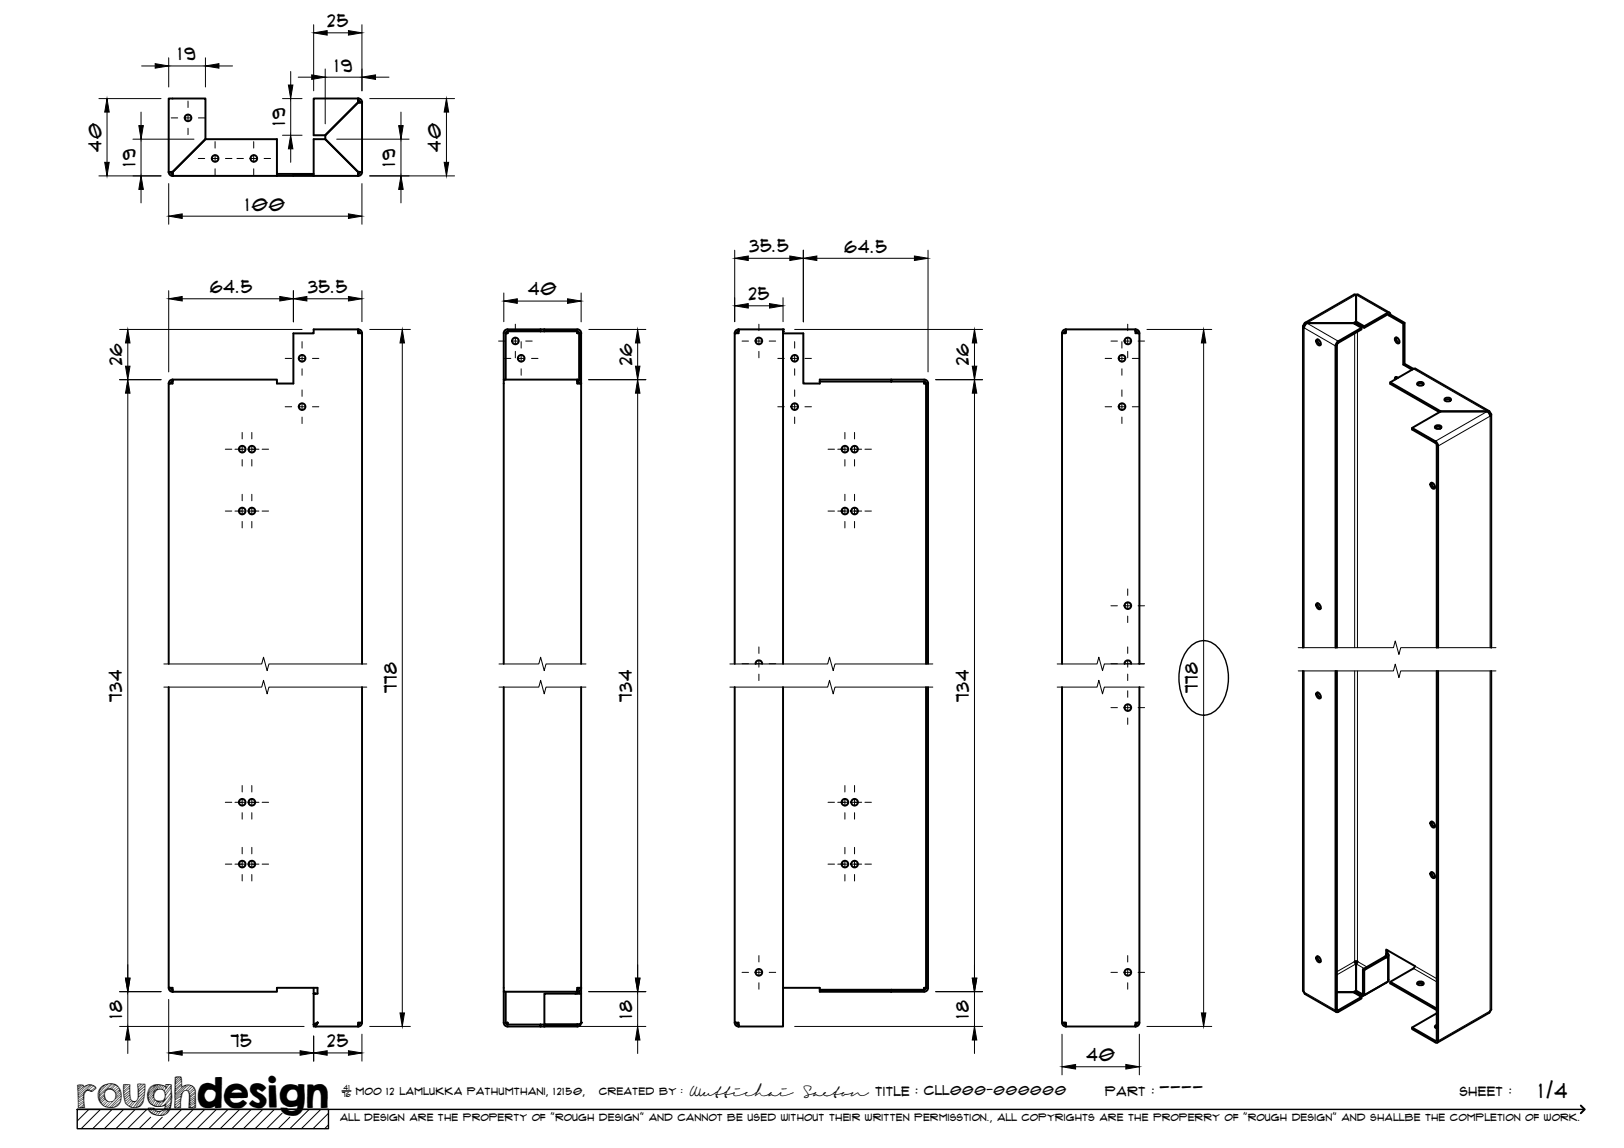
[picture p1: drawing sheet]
<svg xmlns="http://www.w3.org/2000/svg" width="420mm" height="297mm" viewBox="0 0 420 297" stroke-linecap="round" stroke-linejoin="round" font-family="sans-serif">
<!-- layer: Visible -->
<g fill="none" stroke="#000" stroke-width=".51">
<path d="M43.6 25.5h9.5v10.5l-8.5 8.5h-1zM81.2 36h2.9l8.5 8.5 .1 1h-11.5zM92.7 26l.4 .2 .1 .3M93.7 26.5h-1M93.7 26.5a.97 .97 0 0 0-1-1l-.1 1 .1-1h-11.5v9.5h2.9l8.5-8.5M44.2 44.5l.2 .4 .3 .1M44.6 45l.1-.5 8.5-8.5h18.4v9.5M44.6 44.5h-1a1.01 1.01 0 0 0 1.1 1l-.1-.5M44.7 44.5l-.1 1h27M71.6 45h4.3M71.6 45.5h4.3M81.2 45h-5.3v.5h5.3"/>
<path d="M92.6 44.5l.1 .5M92.7 44.5h1v-18h-1l-8.5 8.5v1l8.5 8.5h1a.97 .97 0 0 1-1 1v-.5M93.2 44.5l-.3 .4-.2 .1M350.8 76.5h.1M350.8 76.8h.1M44.6 98.2l-.7 .4-.3 .6M44.6 98.7h.1M44.7 98.2l-.1 .5-.3 .1-.1 .4M92.6 85.2l.1 .5M92.6 85.7l.4 .1 .2 .4M92.7 85.2l.7 .4 .3 .6M93.7 86.2h-1l-.1-1h-11.4v1.1h-5.3v12.9h-4.3v-1h-26.9l-.1 1h-1v72.6"/>
<path d="M93.7 86.2v85.6M131.3 85.2h8.5v.5h-8.5l-.2 .1-.3 .4M131.3 86.2h-.5v12M131.3 85.2a1.01 1.01 0 0 0-1 1v12M131.3 85.7v.5zM140.8 85.2h-1v.5h1M140.8 85.2v.5M149.3 98.2l.8 .3 .2 .7v-12.9h-.5v12.1M149.3 85.7l.1 .5M149.4 85.2h-8.6v.5h8.6M149.4 98.2l-.1 .5 .4 .2 .1 .3M149.4 86.2h.4"/>
<path d="M149.4 85.7l.4 .3 .1 .2M149.4 85.2a1.01 1.01 0 0 1 1 1M149.8 86.2v.1M150.3 86.2v.1M191.1 85.2l-.6 .2-.4 .8M191.1 85.7h.1M191.1 85.2v.5l-.4 .2-.1 .3M202.6 85.2v1.1h5.2v12.9h4.3v-.5M230.5 98.2v.5h-18.4M230.5 98.7h8.6l.4 .3 .1 .2M230.6 98.2h-18.5v.5M230.6 98.7v-.5h8.5a1.01 1.01 0 0 1 1 1v72.6"/>
<path d="M239.1 98.7v.5zM239.1 99.2h.5v72.6M275.8 85.2v.5M275.8 85.7l-.3 .1-.2 .4M275.8 85.2l-.6 .2-.4 .8M294.3 86.2l-.2-.4-.3-.1v-.5l.8 .4 .2 .6M337.1 84.4v83.2M337.4 84l.2 .1M337.6 83.6l13-7.4 .2 .1v7.3l-.3 .2M338.1 83.6l-.5 .5-.2 .7-.3-.4 .3-.4M338.1 83.6h12.1l2.1 1.2M338.1 83.6h-.5l-.2 .4"/>
<path d="M338.1 83.6h12.1M340.7 87.9a.99 .99 0 0 1 .8 1.4 .99 .99 0 0 1-.8-1.4zM340.9 87.8l.1 .8 .7 .6M350.8 83.2l-.6 .4M350.9 83.2l2.1 1.2M359 80.9l-6 3.5v.4l6-3.4 .2-.1 .1 .3M359 80.9h.5l.2 .5M359.5 80.9l-8.2-4.7h-.4v7.4l2.1 1.2M359.7 81.4l-.4 .2M359.7 81.4l3.7 2.1-.3 .2-3.8-2.1M359.7 98.9l13 7.5h12.1M361 87.3a.99 .99 0 0 1 .9 1.5 .99 .99 0 0 1-.9-1.5z"/>
<path d="M361.2 87.3l.2 .8 .6 .6M361.2 97.5v.5M361.7 97.8l-.7-.2-.1 .6M363.1 83.7v10.6l2.2 1.4M363.4 83.5v10.6l-.3 .2M363.4 94.1l2.3 1.3M365.7 95.4l-6 3.5v.4l12.7 7.3M365.7 95.4h.5l19.1 11M366.7 99.1a.88 .88 0 0 1 .9-.3 .88 .88 0 0 1 .7 .7 .88 .88 0 0 1-.9 .3 .88 .88 0 0 1-.7-.7zM366.7 99.5l.8-.3 .8 .3M371.3 110.3a.88 .88 0 0 1 .9-.3 .88 .88 0 0 1 .7 .7 .88 .88 0 0 1-.9 .3 .88 .88 0 0 1-.7-.7zM371.3 110.7l.8-.3 .8 .3"/>
<path d="M371.3 114.2l-6-3.5v.4l6.1 3.5 .3 .6v52.4M371.4 114.2l.5 .5 .2 .7M372.1 115.4v52.2M372.7 106.4v.1M372.7 106.5h12.1M372.7 106.5l-7.4 4.2M373.8 103.2a.88 .88 0 0 1 .9-.4 .88 .88 0 0 1 .6 .8 .88 .88 0 0 1-.9 .3 .88 .88 0 0 1-.6-.7zM373.8 103.6l.8-.3 .7 .3M384.8 106.4l.4-.1 .2 .2 .1 .4-.2 .1M384.8 106.5l.5 .5 .2 .7M384.8 106.4v.1M385.5 106.8l.3 .4-.3 .5"/>
<path d="M385.8 107.3v60.3M370.2 124.9a.99 .99 0 0 1 .9 1.5 .99 .99 0 0 1-.9-1.5zM370.5 124.9l.1 .8 .6 .6M340.7 156.1a.99 .99 0 0 1 .8 1.5 .99 .99 0 0 1-.8-1.5zM340.9 156.1l.1 .8 .7 .5M43.6 177.8v77.8h1l.1 1M93.7 177.8v86.8M130.3 177.8v78.8h19l.1-1h.9v1.5M130.3 171.8v-73.6h19l.1 1h.9v72.6M150.3 177.8v77.9l-.2 .6-.7 .3M190.1 177.8v86.8h1v1M190.1 171.8v-85.6h1v-1h11.5v86.6"/>
<path d="M195.5 171.8a.86 .86 0 0 1 .8-.9 .86 .86 0 0 1 .9 .9M202.6 177.8v87.8h-11.5v-.5l-.3-.1-.2-.4M239.6 177.8v77.8h-.5M240.1 177.8v77.8a1.01 1.01 0 0 1-1 1h-8.5v-.5h8.5M274.8 177.8v86.8h1v1h18v-1h1v-86.8M274.8 171.8v-85.6h1v-1h18v1h1v85.6M290.9 171.8a.86 .86 0 0 1 .9-.9 .86 .86 0 0 1 .8 .9M337.1 173.6v82.7l.5 .9 8.1 4.7M340.7 179.2a.99 .99 0 0 1 .8 1.5 .99 .99 0 0 1-.8-1.5zM340.9 179.2l.1 .8 .7 .5M345.5 173.6l.1 88.1 .4 .2 .3-.1 6-3.5v-.4M345.5 167.6v-78.1l.3-.7 .5-.5 6-3.5v.4l-6.1 3.5-.3 .6v78.3"/>
<path d="M345.9 173.6l.1 87.8h.2l6.1-3.5-2.1-1.2h-4.3h4.3l.6-.4v-6.9l-.3-.6 .2-.1 .5 .1-.3 .6v6.9l1.7 1M371.7 173.6v95.5M372.1 173.6v95.7M385.8 173.6v87.6l-.3 .4M370.2 212.6a.99 .99 0 0 1 .9 1.5 .99 .99 0 0 1-.9-1.5zM370.5 212.6l.1 .8 .6 .5M370.2 225.7a.99 .99 0 0 1 .9 1.5 .99 .99 0 0 1-.9-1.5zM370.5 225.7l.1 .8 .6 .5M43.6 255.6l.2 .6 .8 .4M44.2 255.6l.1 .4 .4 .1M44.6 256.1l.1 .5M44.7 256.6h26.9v-1h10.5v1.5h-.9h.5"/>
<path d="M81.2 255.6v9.5l.9-.5M130.3 256.6v8a1.01 1.01 0 0 0 1 1h8.5v-.5M130.8 256.6v8M149.3 256.6h.1M149.8 255.6l-.1 .3-.3 .2v.5M149.8 256.5v.6M150.3 257.1h-9.5v8h8.6M150.3 257.1v7.5l-.2 .3-.7 .2M202.6 255.6h9.5v.5M212.1 256.1h18.4v.5h-18.4zM230.5 256.6h.1M230.5 256.1h.1"/>
<path d="M239.1 255.6v.5zM239.6 255.6l-.1 .2-.4 .3M340.7 247.5a.99 .99 0 0 1 .8 1.5 .99 .99 0 0 1-.8-1.5zM340.9 247.4l.1 .9 .7 .5M350.2 256.7h.1M350.8 256.3v.4l-.3 .2M350.9 256.3v.4l1.7 1M352.6 250.8v6.5M352.6 257.3l.4 .2M358.3 247.5l.3 .2M358.3 247.5l-5.7 3.3 .4 .2M358.6 246.9v-1.2l7.5 4.3-.4 .6-6 3.4v.5l12 6.9"/>
<path d="M358.6 254.2l-6 3.5v-.4M358.6 246.9l.2 .3-.5 .3M359 245.9v.8l-.4 .2M359 246.7l.2 .2v.4l-.6 .4M359.3 247.1l-.1 6.8-6.2 3.6v-6.5l5.6-3.3M359.7 254l12 7M366.7 254.3a.88 .88 0 0 1 .9-.4 .88 .88 0 0 1 .7 .7 .88 .88 0 0 1-.9 .4 .88 .88 0 0 1-.7-.7zM366.7 254.6l.8-.3 .8 .3M81.8 265l.4-.4-.5 1zM82.1 264.6l-.4 .5h-.5h.5M82.1 264.6h.1M92.6 265.1h.1"/>
<path d="M93.2 264.6l-.2 .3-.3 .2-.1 .5M93.7 264.6l-.3 .7-.7 .3M93.7 264.6h-1l-.1 1h-11.4v-.5M130.8 264.6l.1 .3 .4 .2h8.5M130.8 264.6h.5M131.3 264.6v.5zM139.8 265.1h1M139.9 265.1l-.1 .5h1M140.8 265.1v.5M149.3 265.1h.1M149.6 265.1h-.2M150.3 264.6l-.2 .6-.7 .4h-8.6v-.5h8.6"/>
<path d="M190.1 264.6l.2 .6 .8 .4M274.8 264.6l.2 .6 .8 .4M275.6 265.1h.2l-.5-.5 .2 .4 .3 .1M275.8 265.1v.5M293.8 265.1h.1M294.3 264.6l-.2 .4-.3 .1v.5l.8-.4 .2-.6M371.3 269.3l-6-3.4v.4l6 3.4M371.7 262.2l-6.4 3.7M371.7 269.1l-.2 .3-.1-.1M371.7 265.6l-.4 .2M371.7 265.2l-.5 .4 .5 .5M372.1 269.3l-.2 .5-.5-.1"/>
<path d="M385.3 262.1l-13.4 7.7M385.5 261.6l-.2 .4"/>
<circle cx="48.7" cy="30.5" r=".86"/>
<circle cx="55.7" cy="41" r=".86"/>
<circle cx="65.7" cy="41" r=".86"/>
<circle cx="78.2" cy="92.7" r=".86"/>
<circle cx="133.3" cy="88.2" r=".86"/>
<circle cx="134.8" cy="92.7" r=".86"/>
<circle cx="196.3" cy="88.2" r=".86"/>
<circle cx="205.6" cy="92.7" r=".86"/>
<circle cx="290.3" cy="92.7" r=".86"/>
<circle cx="291.8" cy="88.2" r=".86"/>
<circle cx="62.7" cy="116.2" r=".86"/>
<circle cx="65.2" cy="116.2" r=".86"/>
<circle cx="78.2" cy="105.2" r=".86"/>
<circle cx="205.6" cy="105.2" r=".86"/>
<circle cx="218.6" cy="116.2" r=".86"/>
<circle cx="221.1" cy="116.2" r=".86"/>
<circle cx="290.3" cy="105.2" r=".86"/>
<circle cx="62.7" cy="132.2" r=".86"/>
<circle cx="65.2" cy="132.2" r=".86"/>
<circle cx="218.6" cy="132.2" r=".86"/>
<circle cx="221.1" cy="132.2" r=".86"/>
<circle cx="291.8" cy="156.7" r=".86"/>
<circle cx="291.8" cy="183.1" r=".86"/>
<circle cx="62.7" cy="207.6" r=".86"/>
<circle cx="65.2" cy="207.6" r=".86"/>
<circle cx="218.6" cy="207.6" r=".86"/>
<circle cx="221.1" cy="207.6" r=".86"/>
<circle cx="62.7" cy="223.6" r=".86"/>
<circle cx="65.2" cy="223.6" r=".86"/>
<circle cx="218.6" cy="223.6" r=".86"/>
<circle cx="221.1" cy="223.6" r=".86"/>
<circle cx="196.3" cy="251.6" r=".86"/>
<circle cx="291.8" cy="251.6" r=".86"/>
</g>
<g fill="#000">
<circle cx="202.6" cy="85.2" r=".25"/>
<circle cx="202.6" cy="85.7" r=".25"/>
<circle cx="81.2" cy="257.1" r=".25"/>
<circle cx="148.8" cy="257.1" r=".25"/>
<circle cx="150.3" cy="264.6" r=".25"/>
</g>
<!-- layer: Visible Narrow -->
<g fill="none" stroke="#000" stroke-width=".26">
<path d="M350.8 76.3l-12.7 7.3M350.9 76.3l8.1 4.6v.5l.3 .2 .4-.2M338.1 83.6l8.1 4.7v.4M345.9 89.3l-.4 .2-8.1-4.7v82.8M350.5 86.3v81.3M351.2 83.8v.4M351.2 85.8v81.8M365.7 95.4l19.1 11.1-13.5 7.7v.4M371.7 115.2l.4 .2 13.4-7.7v59.9M337.4 173.6v83.1l8.1 4.7 .4-.2 .3 .2v.4M350.5 173.6v75.2l-4.6 2.6M351.2 173.6v75.2l2.5 1.4"/>
<path d="M385.5 173.6v88l-13.4 7.7-.4-.2-.4 .2v.4M350.8 249.4l-4.9 2.8M350.9 249.4l2 1.2M358.6 254.3h.1M358.6 246.9v.4l.4 .2v6.5M365.7 250.6l6 3.4M366.1 250l5.6 3.2"/>
</g>
<!-- layer: TitleBlock -->
<path d="M20 287h65v5h-65zM20 287h390M88.5 282.3h2.3" fill="none" stroke="#000" stroke-width=".36"/>
<path d="M409 286.1l1 .9-1 1" fill="none" stroke="#000" stroke-width=".51"/>
<g fill="none" stroke="#000" stroke-width=".26">
<path d="M23 287l-3 3.1M26 287l-5 5M29 287l-5 5M32 287l-5 5M35 287l-5 5M38 287l-5 5M39 289.1l-3 2.9M42 289.1l-3 2.9M47 287l-5 5M50 287l-5 5M53 287l-5 5M56 287l-5 5"/>
<path d="M59 287l-5 5M62 287l-5 5M65 287l-5 5M68 287l-5 5M71 287l-5 5M73 288l-4 4M75 289.1l-3 2.9M80 287l-5 5M83 287l-5 5M85 288l-4 4M85 291l-1 1"/>
</g>
<!-- layer: Smart Centers -->
<g fill="none" stroke="#000" stroke-width=".26">
<path d="M44.3 30.5h1.7M47.8 30.5h1.8M48.6 26.1v1.7M48.6 29.6v1.8M48.6 33.2v1.6M51.3 30.5h1.7M55.6 36.6v1.7M65.6 36.6v1.7M51.3 41h1.7M54.8 41h1.7M55.6 40.1v1.8M55.6 43.7v1.6"/>
<path d="M58.3 41h1.7M61.3 41h1.7M64.7 41h1.8M65.6 40.1v1.8M65.6 43.7v1.6M68.3 41h1.7M73.8 92.7h1.7M77.3 92.7h1.7M78.1 88.4v1.7M78.1 91.8v1.8M78.1 95.4v1.7M80.8 92.7h1.7"/>
<path d="M129 88.3h1.7M130.5 92.7h1.7M132.4 88.3h1.8M133.3 83.9v1.7M133.3 87.3v1.8M133.3 90.9v1.7M133.9 92.7h1.8M134.8 88.4v1.7M134.8 91.8v1.8M134.8 95.4v1.7M136 88.3h1.7M137.5 92.7h1.7"/>
<path d="M192 88.3h1.7M195.5 88.3h1.7M196.3 83.9v1.7M196.3 87.3v1.8M196.3 90.9v1.7M199 88.3h1.7M201.2 92.7h1.7M204.7 92.7h1.8M205.6 88.4v1.7M205.6 91.8v1.8M205.6 95.4v1.7M208.3 92.7h1.6"/>
<path d="M285.9 92.7h1.7M287.4 88.3h1.7M289.4 92.7h1.8M290.3 88.4v1.7M290.3 91.8v1.8M290.3 95.4v1.7M290.9 88.3h1.8M291.8 83.9v1.7M291.8 87.3v1.8M291.8 90.9v1.7M292.9 92.7h1.7M294.4 88.3h1.7"/>
<path d="M58.3 116.2h1.7M60.8 116.2h2.7M62.7 111.9v1.7M62.7 115.3v1.8M62.7 118.9v1.7M64.3 116.2h2.7M65.2 111.9v1.7M65.2 115.3v1.8M65.2 118.9v1.7M67.8 116.2h1.7M73.8 105.2h1.7M77.3 105.2h1.7"/>
<path d="M78.1 100.9v1.7M78.1 104.3v1.8M78.1 107.9v1.7M80.8 105.2h1.7M201.2 105.2h1.7M204.7 105.2h1.8M205.6 100.9v1.7M205.6 104.3v1.8M205.6 107.9v1.7M208.3 105.2h1.6M214.2 116.2h1.7M216.7 116.2h2.8"/>
<path d="M218.6 111.9v1.7M218.6 115.3v1.8M218.6 118.9v1.7M220.2 116.2h2.7M221.1 111.9v1.7M221.1 115.3v1.8M221.1 118.9v1.7M223.8 116.2h1.6M285.9 105.2h1.7M289.4 105.2h1.8M290.3 100.9v1.7M290.3 104.3v1.8"/>
<path d="M290.3 107.9v1.7M292.9 105.2h1.7M58.3 132.2h1.7M60.8 132.2h2.7M62.7 127.9v1.7M62.7 131.3v1.8M62.7 134.9v1.7M64.3 132.2h2.7M65.2 127.9v1.7M65.2 131.3v1.8M65.2 134.9v1.7M67.8 132.2h1.7"/>
<path d="M214.2 132.2h1.7M216.7 132.2h2.8M218.6 127.9v1.7M218.6 131.3v1.8M218.6 134.9v1.7M220.2 132.2h2.7M221.1 127.9v1.7M221.1 131.3v1.8M221.1 134.9v1.7M223.8 132.2h1.6M287.4 156.7h1.7M290.9 156.7h1.8"/>
<path d="M291.8 152.4v1.7M291.8 155.8v1.8M291.8 159.4v1.7M294.4 156.7h1.7M192 171.7h1.7M195.5 171.7h1.7M196.3 167.4v1.7M196.3 170.8v1.8M196.3 174.4v1.7M199 171.7h1.7M287.4 171.7h1.7M290.9 171.7h1.8"/>
<path d="M291.8 167.4v1.7M291.8 170.8v1.8M291.8 174.4v1.7M291.8 178.7v1.7M294.4 171.7h1.7M287.4 183.1h1.7M290.9 183.1h1.8M291.8 182.2v1.8M291.8 185.8v1.6M294.4 183.1h1.7M58.3 207.6h1.7M60.8 207.6h2.7"/>
<path d="M62.7 203.2v1.7M62.7 206.7v1.8M62.7 210.3v1.6M62.7 219.3v1.6M64.3 207.6h2.7M65.2 203.2v1.7M65.2 206.7v1.8M65.2 210.3v1.6M65.2 219.3v1.6M67.8 207.6h1.7M214.2 207.6h1.7M216.7 207.6h2.8"/>
<path d="M218.6 203.2v1.7M218.6 206.7v1.8M218.6 210.3v1.6M218.6 219.3v1.6M220.2 207.6h2.7M221.1 203.2v1.7M221.1 206.7v1.8M221.1 210.3v1.6M221.1 219.3v1.6M223.8 207.6h1.6M58.3 223.6h1.7M60.8 223.6h2.7"/>
<path d="M62.7 222.7v1.8M62.7 226.3v1.7M64.3 223.6h2.7M65.2 222.7v1.8M65.2 226.3v1.7M67.8 223.6h1.7M214.2 223.6h1.7M216.7 223.6h2.8M218.6 222.7v1.8M218.6 226.3v1.7M220.2 223.6h2.7M221.1 222.7v1.8"/>
<path d="M221.1 226.3v1.7M223.8 223.6h1.6M192 251.6h1.7M195.5 251.6h1.7M196.3 247.3v1.6M196.3 250.7v1.8M196.3 254.3v1.7M199 251.6h1.7M287.4 251.6h1.7M290.9 251.6h1.8M291.8 247.3v1.6M291.8 250.7v1.8"/>
<path d="M291.8 254.3v1.7M294.4 251.6h1.7"/>
</g>
<!-- layer: Break Lines -->
<path d="M42.4 177.8h25.3l.5-1.8 .9 3.5 .5-1.7h25.3M42.4 171.8h25.3l.5-1.8 .9 3.5 .5-1.7h25.3M129.1 177.8h10.3l.5-1.8 .9 3.5 .5-1.7h10.3M129.1 171.8h10.3l.5-1.8 .9 3.5 .5-1.7h10.3M188.8 177.8h25.3l.5-1.8 1 3.5 .4-1.7h25.3M188.8 171.8h25.3l.5-1.8 1 3.5 .4-1.7h25.3M273.5 177.8h10.3l.5-1.8 .9 3.5 .5-1.7h10.3M273.5 171.8h10.3l.5-1.8 .9 3.5 .5-1.7h10.3M335.9 173.6h24.6l.5-1.8 .9 3.5 .5-1.7h24.6M335.9 167.6h24.6l.5-1.8 .9 3.5 .5-1.7h24.6" fill="none" stroke="#000" stroke-width=".26"/>
<!-- layer: FD_Dimensions -->
<g fill="none" stroke="#000" stroke-width=".26">
<path d="M36.6 17.1h3.6M43.6 15v7.5M43.6 17.1h9.5M53.1 15v7.5M56.6 17.1h3.6M75.2 18.5v3.5M77.2 20h3.4M81.2 6.4v17.1M84.1 17.9v14.1M84.1 20h9.5M84.6 8.5h5.5M93.6 6.4v17.1"/>
<path d="M97.2 20h3.4M25.6 25.5h16.1M27.7 29v13M34.4 36h15.8M36.5 29v3.5M36.5 36v9.5M73.1 25.5h5M73.1 35h5M75.2 25.5v9.5M75.2 38.5v3.5M87.1 36h18.7M95.7 25.5h21.9"/>
<path d="M103.7 29v3.5M103.7 36v9.5M115.5 29v13M25.6 45.5h16.1M36.5 49v3.5M43.6 47.5v10.5M47.1 55.9h43M93.6 47.5v10.5M95.7 45.5h21.9M103.7 49v3.5M43.6 75.2v21M47.1 77.3h25.3"/>
<path d="M75.9 75.2v8.1M79.4 77.3h10.7M93.6 75.2v8M130.3 75.8v7.4M133.8 77.9h13M150.3 75.8v7.5M190.1 64.7v18.5M193.6 79.1h5.5M193.6 66.8h10.7M202.6 77v6.2M207.8 64.7v18.6M211.3 66.8h25.3"/>
<path d="M240.1 64.7v31.5M30.9 85.2h47.2M30.9 98.2h10.8M33.1 88.7v6M95.7 85.2h10.5M104.1 88.7v173.4M152.3 98.2h14.8M152.3 85.2h14.8M165 88.7v6M205.6 85.2h48.6M242.1 98.2h12.1M252.1 88.7v6"/>
<path d="M296.7 85.2h16.8M311.4 88.7v173.4M33.1 101.7v151.4M165 101.7v151.4M252.1 101.7v151.4M30.9 256.6h10.8M33.1 256.6v9M43.6 258.6v16M152.3 256.6h14.8M165 256.6v9M242.1 256.6h12.1M252.1 256.6v9"/>
<path d="M30.9 265.6h47.8M33.1 269.1v3.5M47.1 272.4h30.5M81.2 268.1v6.5M84.6 272.4h5.5M93.6 267.6v7M95.7 265.6h10.5M142.8 265.6h24.3M165 269.1v3.5M205.6 265.6h48.6M252.1 269.1v3.5M274.8 267.6v10.5"/>
<path d="M278.3 276h13M294.8 267.6v10.5M296.7 265.6h16.8"/>
</g>
<g fill="#000" stroke="#000" stroke-width=".26">
<path d="M40.2 16.5l3.4 .6-3.4 .5zM53.1 17.1l3.5-.6v1.1zM80.6 19.4l3.5 .6-3.5 .5zM81.2 8.5l3.4-.6v1.2zM90.1 7.9l3.5 .6-3.5 .6zM93.6 20l3.6-.6v1.1zM27.7 25.5l.6 3.5h-1.2zM35.9 32.5h1.2l-.6 3.5zM75.2 35l.6 3.5h-1.2zM74.6 22h1.2l-.6 3.5zM103.1 32.5h1.2l-.6 3.5zM115.5 25.5l.6 3.5h-1.2z"/>
<path d="M27.1 42h1.2l-.6 3.5zM36.5 45.5l.6 3.5h-1.2zM43.6 55.9l3.5-.6v1.2zM90.1 55.3l3.5 .6-3.5 .6zM103.7 45.5l.6 3.5h-1.2zM114.9 42h1.2l-.6 3.5zM43.6 77.3l3.5-.6v1.2zM72.4 76.7l3.5 .6-3.5 .6zM75.9 77.3l3.5-.6v1.2zM90.1 76.7l3.5 .6-3.5 .6zM130.3 77.9l3.5-.6v1.2zM146.8 77.3l3.5 .6-3.5 .6z"/>
<path d="M190.1 79.1l3.5-.5v1.1zM190.1 66.8l3.5-.6v1.2zM199.1 78.6l3.5 .5-3.5 .6zM204.3 66.2l3.5 .6-3.5 .6zM207.8 66.8l3.5-.6v1.2zM236.6 66.2l3.5 .6-3.5 .6zM33.1 85.2l.5 3.5h-1.1zM32.5 94.7h1.1l-.5 3.5zM104.1 85.2l.5 3.5h-1.1zM164.4 94.7h1.2l-.6 3.5zM165 85.2l.6 3.5h-1.2zM252.1 85.2l.6 3.5h-1.2z"/>
<path d="M251.5 94.7h1.2l-.6 3.5zM311.4 85.2l.6 3.5h-1.2zM33.1 98.2l.5 3.5h-1.1zM165 98.2l.6 3.5h-1.2zM252.1 98.2l.6 3.5h-1.2zM32.5 253.1h1.1l-.5 3.5zM164.4 253.1h1.2l-.6 3.5zM251.5 253.1h1.2l-.6 3.5zM33.1 265.6l.5 3.5h-1.1zM43.6 272.4l3.5-.5v1.1zM77.6 271.9l3.6 .5-3.6 .6zM81.2 272.4l3.4-.5v1.1z"/>
<path d="M90.1 271.9l3.5 .5-3.5 .6zM103.5 262.1h1.1l-.5 3.5zM165 265.6l.6 3.5h-1.2zM252.1 265.6l.6 3.5h-1.2zM274.8 276l3.5-.6v1.2zM291.3 275.4l3.5 .6-3.5 .6zM310.8 262.1h1.2l-.6 3.5z"/>
</g>
<!-- layer: Sketch1 -->
<path d="M308.2 167.1a4.9 4.9 0 0 1 7.7 1.5 13.1 13.1 0 0 1-.6 14.4 4.9 4.9 0 0 1-8.4-.8 13.1 13.1 0 0 1 .6-14.4z" fill="none" stroke="#000" stroke-width=".36"/>
<text font-size="9.7" x="19.9" y="286.8">roughdesign</text>
<g font-size="5.3">
<text x="300.1" y="283.6">----</text>
<text x="398.3" y="284">1/4</text>
</g>
<g font-size="4.6">
<text x="84.8" y="7">25</text>
<text x="46.2" y="15.6">19</text>
<text x="86.7" y="18.5">19</text>
<text x="73.7" y="32.5" transform="rotate(-90 73.7 32.5)">19</text>
<text x="26.2" y="39.2" transform="rotate(-90 26.2 39.2)">40</text>
<text x="114" y="39.2" transform="rotate(-90 114 39.2)">40</text>
<text x="35.1" y="43" transform="rotate(-90 35.1 43)">19</text>
<text x="102.3" y="43" transform="rotate(-90 102.3 43)">19</text>
<text x="63.6" y="54.5">100</text>
<text x="193.9" y="65.3">35.5</text>
<text x="218.5" y="65.4">64.5</text>
<text x="54.3" y="75.9">64.5</text>
<text x="79.7" y="75.8">35.5</text>
<text x="136.6" y="76.4">40</text>
<text x="193.7" y="77.6">25</text>
<text x="31.6" y="94.6" transform="rotate(-90 31.6 94.6)">26</text>
<text x="163.5" y="94.6" transform="rotate(-90 163.5 94.6)">26</text>
<text x="250.6" y="94.6" transform="rotate(-90 250.6 94.6)">26</text>
<text x="102.6" y="179.4" transform="rotate(-90 102.6 179.4)">778</text>
<text x="309.9" y="179.4" transform="rotate(-90 309.9 179.4)">778</text>
<text x="31.6" y="181.5" transform="rotate(-90 31.6 181.5)">734</text>
<text x="163.5" y="181.5" transform="rotate(-90 163.5 181.5)">734</text>
<text x="250.6" y="181.5" transform="rotate(-90 250.6 181.5)">734</text>
<text x="31.6" y="263.4" transform="rotate(-90 31.6 263.4)">18</text>
<text x="163.5" y="263.4" transform="rotate(-90 163.5 263.4)">18</text>
<text x="250.7" y="263.4" transform="rotate(-90 250.7 263.4)">18</text>
<text x="59.7" y="271">75</text>
<text x="84.8" y="271">25</text>
<text x="281.1" y="274.6">40</text>
</g>
<g font-size="3.4">
<text x="178.3" y="283.5">Wuttichai</text>
<text x="208.1" y="283.5">Saeton title : CLL000-000000</text>
</g>
<g font-size="3.3">
<text x="286" y="283.5">Part :</text>
<text x="377.7" y="283.5">sheet :</text>
</g>
<g font-size="2.7">
<text x="92.1" y="283.3">moo 12 Lamlukka pathumthani, 12150,</text>
<text x="155" y="283.3">created by :</text>
</g>
<text font-size="2.6" x="88" y="290.1">all design are the property of &quot;rough design&quot; and cannot be used without their written permisstion., all copyrights are the properry of &quot;rough design&quot; and shallbe the completion of work.</text>
<g font-size="1.9">
<text x="88.5" y="283.9">76</text>
<text x="88.9" y="282.1">41</text>
</g>
</svg>
